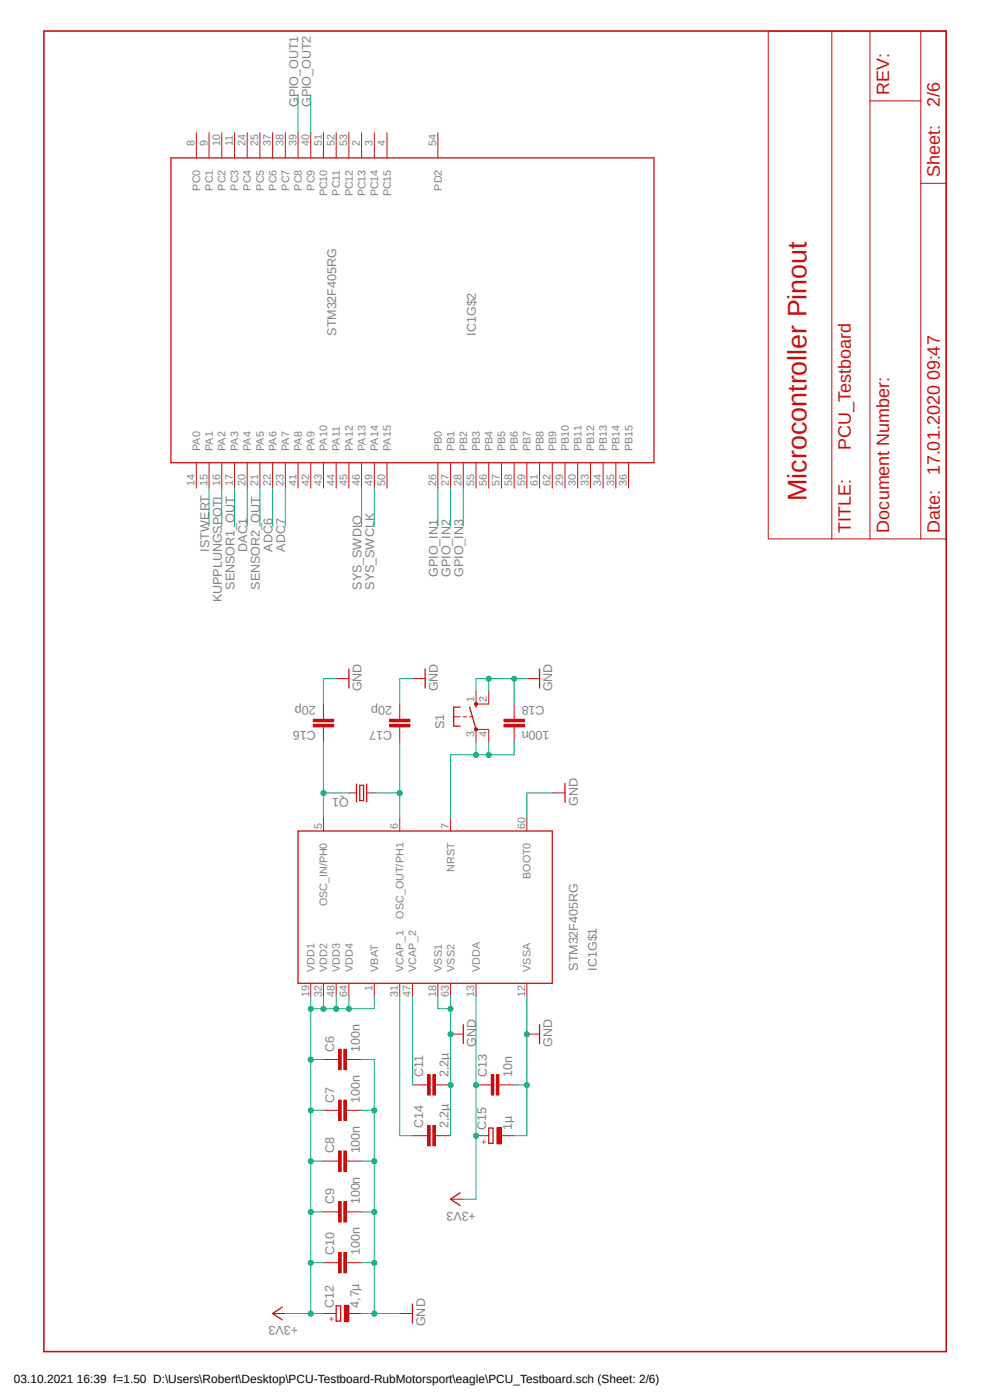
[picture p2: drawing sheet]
<svg xmlns="http://www.w3.org/2000/svg" width="297mm" height="420mm" viewBox="0 0 297 420" stroke-linecap="round" stroke-linejoin="round" font-family="sans-serif">
<path d="M12.7 8.8l271.7 397.5M284.4 8.8l-271.7 397.5" fill="none" stroke="#fff" stroke-width=".3"/>
<path d="M13.2 9.3h270.4v396.2h-270.4z" fill="none" stroke="#c90d0c" stroke-width=".47"/>
<g fill="none" stroke="#c90d0c" stroke-width=".3">
<path d="M230.3 9.3h53.3v152.4h-53.3zM249.3 9.3v152.4M260.7 9.3v152.4M276 9.3v152.4M58.8 39.8v7.6M62.7 39.8v7.6M66.5 39.8v7.6M70.3 39.8v7.6M74.1 39.8v7.6M77.9 39.8v7.6M81.7 39.8v7.6M85.5 39.8v7.6"/>
<path d="M89.3 39.8v7.6M93.1 39.8v7.6M96.9 39.8v7.6M100.8 39.8v7.6M104.6 39.8v7.6M108.4 39.8v7.6M112.2 39.8v7.6M116 39.8v7.6M131.2 39.8v7.6M260.7 30.3h15.3M276 55h7.6M58.8 138.8v7.6"/>
<path d="M62.7 138.8v7.6M66.5 138.8v7.6M70.3 138.8v7.6M74.1 138.8v7.6M77.9 138.8v7.6M81.7 138.8v7.6M85.5 138.8v7.6M89.3 138.8v7.6M93.1 138.8v7.6M96.9 138.8v7.6M100.8 138.8v7.6M104.6 138.8v7.6"/>
<path d="M108.4 138.8v7.6M112.2 138.8v7.6M116 138.8v7.6M131.2 138.8v7.6M135 138.8v7.6M138.9 138.8v7.6M142.7 138.8v7.6M146.5 138.8v7.6M150.3 138.8v7.6M154.1 138.8v7.6M157.9 138.8v7.6M161.7 138.8v7.6"/>
<path d="M165.5 138.8v7.6M169.3 138.8v7.6M173.1 138.8v7.6M177 138.8v7.6M180.8 138.8v7.6M184.6 138.8v7.6M188.4 138.8v7.6M96.9 245.5v3.8M119.8 245.5v3.8M135 245.5v3.8M157.9 245.5v3.8M93.1 295v3.8"/>
<path d="M96.9 295v3.8M100.8 295v3.8M104.6 295v3.8M112.2 295v3.8M119.8 295v3.8M123.6 295v3.8M131.2 295v3.8M135 295v3.8M142.7 295v3.8M157.9 295v3.8M100.8 317.8h.7M103.8 317.8h.8"/>
</g>
<path d="M51.2 47.4h144.8v91.4h-144.8zM89.3 249.3h76.2v45.7h-76.2z" fill="none" stroke="#c90d0c" stroke-width=".38"/>
<path d="M103 314.8h.8v6.1h-.8z" fill-rule="evenodd" fill="#c90d0c"/>
<path d="M103 314.8h.8v6.1h-.8z" fill="none" stroke="#c90d0c" stroke-width=".3"/>
<path d="M101.5 314.8h.8v6.1h-.8z" fill-rule="evenodd" fill="#c90d0c"/>
<path d="M96.9 317.8h3.9M101.5 314.8h.8v6.1h-.8zM104.6 317.8h3.8M100.8 333.1h.7M103.8 333.1h.8" fill="none" stroke="#c90d0c" stroke-width=".3"/>
<path d="M103 330h.8v6.1h-.8z" fill-rule="evenodd" fill="#c90d0c"/>
<path d="M103 330h.8v6.1h-.8z" fill="none" stroke="#c90d0c" stroke-width=".3"/>
<path d="M101.5 330h.8v6.1h-.8z" fill-rule="evenodd" fill="#c90d0c"/>
<path d="M96.9 333.1h3.9M101.5 330h.8v6.1h-.8zM104.6 333.1h3.8M100.8 348.3h.7M103.8 348.3h.8" fill="none" stroke="#c90d0c" stroke-width=".3"/>
<path d="M103 345.3h.8v6.1h-.8z" fill-rule="evenodd" fill="#c90d0c"/>
<path d="M103 345.3h.8v6.1h-.8z" fill="none" stroke="#c90d0c" stroke-width=".3"/>
<path d="M101.5 345.3h.8v6.1h-.8z" fill-rule="evenodd" fill="#c90d0c"/>
<path d="M96.9 348.3h3.9M101.5 345.3h.8v6.1h-.8zM104.6 348.3h3.8M100.8 363.6h.7M103.8 363.6h.8" fill="none" stroke="#c90d0c" stroke-width=".3"/>
<path d="M103 360.5h.8v6.1h-.8z" fill-rule="evenodd" fill="#c90d0c"/>
<path d="M103 360.5h.8v6.1h-.8z" fill="none" stroke="#c90d0c" stroke-width=".3"/>
<path d="M101.5 360.5h.8v6.1h-.8z" fill-rule="evenodd" fill="#c90d0c"/>
<path d="M96.9 363.6h3.9M100.8 378.8h.7M101.5 360.5h.8v6.1h-.8zM103.8 378.8h.8M104.6 363.6h3.8" fill="none" stroke="#c90d0c" stroke-width=".3"/>
<path d="M103 375.8h.8v6h-.8z" fill-rule="evenodd" fill="#c90d0c"/>
<path d="M103 375.8h.8v6h-.8z" fill="none" stroke="#c90d0c" stroke-width=".3"/>
<path d="M101.5 375.8h.8v6h-.8z" fill-rule="evenodd" fill="#c90d0c"/>
<path d="M96.9 378.8h3.9M101.5 375.8h.8v6h-.8zM104.6 378.8h3.8" fill="none" stroke="#c90d0c" stroke-width=".3"/>
<path d="M100.8 391.8h1.3v4.5h-1.3z" fill="none" stroke="#c90d0c" stroke-width=".38"/>
<path d="M103.2 391.6h1.4v4.9h-1.4z" fill-rule="evenodd" fill="#c90d0c"/>
<path d="M127.4 325.5h.8M130.5 325.5h.7M81.7 394h3.8M96.9 394h3.9M103.2 391.6h1.4v4.9h-1.4zM104.6 394h3.8M119.8 394h3.8" fill="none" stroke="#c90d0c" stroke-width=".3"/>
<path d="M84.6 392.1l-2.9 1.9 2.9 1.9M123.6 391.2v5.7" fill="none" stroke="#c90d0c" stroke-width=".38"/>
<path d="M129.7 322.4h.8v6.1h-.8z" fill-rule="evenodd" fill="#c90d0c"/>
<path d="M129.7 322.4h.8v6.1h-.8z" fill="none" stroke="#c90d0c" stroke-width=".3"/>
<path d="M128.2 322.4h.7v6.1h-.7z" fill-rule="evenodd" fill="#c90d0c"/>
<path d="M123.6 325.5h3.8M128.2 322.4h.7v6.1h-.7zM131.2 325.5h3.8M127.4 340.7h.8M130.5 340.7h.7" fill="none" stroke="#c90d0c" stroke-width=".3"/>
<path d="M129.7 337.7h.8v6h-.8z" fill-rule="evenodd" fill="#c90d0c"/>
<path d="M129.7 337.7h.8v6h-.8z" fill="none" stroke="#c90d0c" stroke-width=".3"/>
<path d="M128.2 337.7h.7v6h-.7z" fill-rule="evenodd" fill="#c90d0c"/>
<path d="M135 310.2h3.9M128.2 337.7h.7v6h-.7zM146.5 325.5h.7M149.5 325.5h.8M123.6 340.7h3.8M131.2 340.7h3.8" fill="none" stroke="#c90d0c" stroke-width=".3"/>
<path d="M138.9 307.4v5.7" fill="none" stroke="#c90d0c" stroke-width=".38"/>
<path d="M148.8 322.4h.7v6.1h-.7z" fill-rule="evenodd" fill="#c90d0c"/>
<path d="M148.8 322.4h.7v6.1h-.7z" fill="none" stroke="#c90d0c" stroke-width=".3"/>
<path d="M147.2 322.4h.8v6.1h-.8z" fill-rule="evenodd" fill="#c90d0c"/>
<path d="M142.7 325.5h3.8M147.2 322.4h.8v6.1h-.8zM150.3 325.5h3.8" fill="none" stroke="#c90d0c" stroke-width=".3"/>
<path d="M146.5 338.4h1.3v4.6h-1.3z" fill="none" stroke="#c90d0c" stroke-width=".38"/>
<path d="M148.9 338.2h1.4v5h-1.4z" fill-rule="evenodd" fill="#c90d0c"/>
<path d="M96.9 215v.8M96.9 218.1v.7M100.8 203.6h3.8M123.6 203.6h3.8M104.6 237.9h2.2M109.9 237.9h2.3M157.9 310.2h3.8M148.9 338.2h1.4v5h-1.4zM135 359.7h3.9M142.7 340.7h3.8M150.3 340.7h3.8" fill="none" stroke="#c90d0c" stroke-width=".3"/>
<path d="M104.6 200.7v5.7M127.4 200.7v5.7M106.8 235.2v5.3M107.8 235.6h1.2v4.6h-1.2zM109.9 235.2v5.3M161.7 307.4v5.7M137.9 357.8l-2.9 1.9 2.9 2" fill="none" stroke="#c90d0c" stroke-width=".38"/>
<path d="M93.9 215.8h6.1v.7h-6.1z" fill-rule="evenodd" fill="#c90d0c"/>
<path d="M93.9 215.8h6.1v.7h-6.1z" fill="none" stroke="#c90d0c" stroke-width=".3"/>
<path d="M93.9 217.3h6.1v.8h-6.1z" fill-rule="evenodd" fill="#c90d0c"/>
<path d="M93.9 217.3h6.1v.8h-6.1zM96.9 211.2v3.8M96.9 218.8v3.8M119.8 215v.8M119.8 218.1v.7" fill="none" stroke="#c90d0c" stroke-width=".3"/>
<path d="M116.8 215.8h6.1v.7h-6.1z" fill-rule="evenodd" fill="#c90d0c"/>
<path d="M116.8 215.8h6.1v.7h-6.1z" fill="none" stroke="#c90d0c" stroke-width=".3"/>
<path d="M116.8 217.3h6.1v.8h-6.1z" fill-rule="evenodd" fill="#c90d0c"/>
<path d="M116.8 217.3h6.1v.8h-6.1zM119.8 211.2v3.8M119.8 218.8v3.8M136 215h1.9M138.9 215h.9M140.8 215h.9M142.7 211.2h3.8M142.7 218.8h3.8M157.9 203.6h3.8" fill="none" stroke="#c90d0c" stroke-width=".3"/>
<path d="M137.9 212.1h-1.9v5.7h1.9M140.8 212.1l1.9 6.7M142.7 211.2v.9M161.7 200.7v5.7" fill="none" stroke="#c90d0c" stroke-width=".38"/>
<path d="M142.3 218.4h.7l.2 .4-.2 .4h-.7l-.1-.4z" fill-rule="evenodd" fill="#c90d0c"/>
<path d="M142.3 218.4h.7l.2 .4-.2 .4h-.7l-.1-.4z" fill="none" stroke="#c90d0c" stroke-width=".3"/>
<circle cx="142.6" cy="211.2" r=".48" fill="#c90d0c"/>
<g fill="none" stroke="#c90d0c" stroke-width=".3">
<path d="M142.7 207.4v3.8M142.7 218.8v3.8M146.5 207.4v3.8M146.5 218.8v3.8M154.1 215v.8M154.1 218.1v.7"/>
<circle cx="142.6" cy="211.2" r=".48"/>
</g>
<path d="M151 217.3h6.1v.8h-6.1z" fill-rule="evenodd" fill="#c90d0c"/>
<path d="M151 217.3h6.1v.8h-6.1z" fill="none" stroke="#c90d0c" stroke-width=".3"/>
<path d="M151 215.8h6.1v.7h-6.1z" fill-rule="evenodd" fill="#c90d0c"/>
<path d="M151 215.8h6.1v.7h-6.1zM154.1 211.2v3.8M154.1 218.8v3.8M165.5 237.9h3.8" fill="none" stroke="#c90d0c" stroke-width=".3"/>
<path d="M169.3 235v5.7" fill="none" stroke="#c90d0c" stroke-width=".38"/>
<path d="M108.4 146.4v11.5M112.2 146.4v11.5M93.1 378.8v15.2M85.5 394h11.4" fill="none" stroke="#0dab76" stroke-width=".3"/>
<circle cx="93.1" cy="394.1" r=".76" fill="#0dab76"/>
<g fill="none" stroke="#0dab76" stroke-width=".3">
<path d="M93.1 298.8v80M93.1 317.8h3.8"/>
<circle cx="93.1" cy="394.1" r=".76"/>
</g>
<circle cx="93.1" cy="317.9" r=".76" fill="#0dab76"/>
<g fill="none" stroke="#0dab76" stroke-width=".3">
<path d="M93.1 333.1h3.8"/>
<circle cx="93.1" cy="317.9" r=".76"/>
</g>
<circle cx="93.1" cy="333.1" r=".76" fill="#0dab76"/>
<g fill="none" stroke="#0dab76" stroke-width=".3">
<path d="M93.1 348.3h3.8"/>
<circle cx="93.1" cy="333.1" r=".76"/>
</g>
<circle cx="93.1" cy="348.4" r=".76" fill="#0dab76"/>
<g fill="none" stroke="#0dab76" stroke-width=".3">
<path d="M93.1 363.6h3.8"/>
<circle cx="93.1" cy="348.4" r=".76"/>
</g>
<circle cx="93.1" cy="363.6" r=".76" fill="#0dab76"/>
<g fill="none" stroke="#0dab76" stroke-width=".3">
<path d="M93.1 378.8h3.8"/>
<circle cx="93.1" cy="363.6" r=".76"/>
</g>
<circle cx="93.1" cy="378.8" r=".76" fill="#0dab76"/>
<g fill="none" stroke="#0dab76" stroke-width=".3">
<path d="M93.1 302.6h3.8"/>
<circle cx="93.1" cy="378.8" r=".76"/>
</g>
<circle cx="93.1" cy="302.6" r=".76" fill="#0dab76"/>
<g fill="none" stroke="#0dab76" stroke-width=".3">
<path d="M96.9 298.8v3.8h3.9"/>
<circle cx="93.1" cy="302.6" r=".76"/>
</g>
<circle cx="96.9" cy="302.6" r=".76" fill="#0dab76"/>
<g fill="none" stroke="#0dab76" stroke-width=".3">
<path d="M100.8 298.8v3.8h3.8"/>
<circle cx="96.9" cy="302.6" r=".76"/>
</g>
<circle cx="100.8" cy="302.6" r=".76" fill="#0dab76"/>
<g fill="none" stroke="#0dab76" stroke-width=".3">
<path d="M104.6 298.8v3.8h7.6"/>
<circle cx="100.8" cy="302.6" r=".76"/>
</g>
<circle cx="104.6" cy="302.6" r=".76" fill="#0dab76"/>
<g fill="none" stroke="#0dab76" stroke-width=".3">
<path d="M112.2 298.8v3.8M142.7 298.8v41.9"/>
<circle cx="104.6" cy="302.6" r=".76"/>
</g>
<circle cx="142.7" cy="325.5" r=".76" fill="#0dab76"/>
<g fill="none" stroke="#0dab76" stroke-width=".3">
<path d="M142.7 340.7v19"/>
<circle cx="142.7" cy="325.5" r=".76"/>
</g>
<circle cx="142.7" cy="340.7" r=".76" fill="#0dab76"/>
<g fill="none" stroke="#0dab76" stroke-width=".3">
<path d="M138.9 359.7h3.8M108.4 378.8h3.8v15.2M108.4 394h11.4"/>
<circle cx="142.7" cy="340.7" r=".76"/>
</g>
<circle cx="112.2" cy="394.1" r=".76" fill="#0dab76"/>
<g fill="none" stroke="#0dab76" stroke-width=".3">
<path d="M112.2 363.6v15.2"/>
<circle cx="112.2" cy="394.1" r=".76"/>
</g>
<circle cx="112.2" cy="378.8" r=".76" fill="#0dab76"/>
<g fill="none" stroke="#0dab76" stroke-width=".3">
<path d="M108.4 317.8h3.8v45.8M108.4 333.1h3.8"/>
<circle cx="112.2" cy="378.8" r=".76"/>
</g>
<circle cx="112.2" cy="333.1" r=".76" fill="#0dab76"/>
<g fill="none" stroke="#0dab76" stroke-width=".3">
<path d="M108.4 348.3h3.8"/>
<circle cx="112.2" cy="333.1" r=".76"/>
</g>
<circle cx="112.2" cy="348.4" r=".76" fill="#0dab76"/>
<g fill="none" stroke="#0dab76" stroke-width=".3">
<path d="M108.4 363.6h3.8"/>
<circle cx="112.2" cy="348.4" r=".76"/>
</g>
<circle cx="112.2" cy="363.6" r=".76" fill="#0dab76"/>
<g fill="none" stroke="#0dab76" stroke-width=".3">
<path d="M135 310.2v30.5"/>
<circle cx="112.2" cy="363.6" r=".76"/>
</g>
<circle cx="135" cy="325.5" r=".76" fill="#0dab76"/>
<g fill="none" stroke="#0dab76" stroke-width=".3">
<path d="M135 302.6v7.6"/>
<circle cx="135" cy="325.5" r=".76"/>
</g>
<circle cx="135" cy="310.3" r=".76" fill="#0dab76"/>
<g fill="none" stroke="#0dab76" stroke-width=".3">
<path d="M131.2 298.8v3.8h3.8v-3.8"/>
<circle cx="135" cy="310.3" r=".76"/>
</g>
<circle cx="135" cy="302.6" r=".76" fill="#0dab76"/>
<g fill="none" stroke="#0dab76" stroke-width=".3">
<path d="M157.9 298.8v41.9h-3.8M154.1 325.5h3.8"/>
<circle cx="135" cy="302.6" r=".76"/>
</g>
<circle cx="157.9" cy="325.5" r=".76" fill="#0dab76"/>
<circle cx="157.9" cy="325.5" r=".76" fill="none" stroke="#0dab76" stroke-width=".3"/>
<circle cx="157.9" cy="310.3" r=".76" fill="#0dab76"/>
<g fill="none" stroke="#0dab76" stroke-width=".3">
<path d="M100.8 203.6h-3.9v7.6M123.6 203.6h-3.8v7.6M146.5 203.6v3.8M157.9 203.6h-15.2v3.8"/>
<circle cx="157.9" cy="310.3" r=".76"/>
</g>
<circle cx="146.5" cy="203.6" r=".76" fill="#0dab76"/>
<g fill="none" stroke="#0dab76" stroke-width=".3">
<path d="M154.1 203.6v7.6"/>
<circle cx="146.5" cy="203.6" r=".76"/>
</g>
<circle cx="154.1" cy="203.6" r=".76" fill="#0dab76"/>
<g fill="none" stroke="#0dab76" stroke-width=".3">
<path d="M96.9 237.9h7.7M96.9 222.6v22.9M165.5 237.9h-7.6v7.6M119.8 298.8v41.9h3.8M123.6 298.8v26.7"/>
<circle cx="154.1" cy="203.6" r=".76"/>
</g>
<circle cx="96.9" cy="237.9" r=".76" fill="#0dab76"/>
<g fill="none" stroke="#0dab76" stroke-width=".3">
<path d="M112.2 237.9h7.6M119.8 222.6v22.9"/>
<circle cx="96.9" cy="237.9" r=".76"/>
</g>
<circle cx="119.8" cy="237.9" r=".76" fill="#0dab76"/>
<g fill="none" stroke="#0dab76" stroke-width=".3">
<path d="M142.7 222.6v3.8M146.5 226.4h-11.5v19.1"/>
<circle cx="119.8" cy="237.9" r=".76"/>
</g>
<circle cx="142.7" cy="226.5" r=".76" fill="#0dab76"/>
<g fill="none" stroke="#0dab76" stroke-width=".3">
<path d="M146.5 222.6v3.8h7.6v-3.8"/>
<circle cx="142.7" cy="226.5" r=".76"/>
</g>
<circle cx="146.5" cy="226.5" r=".76" fill="#0dab76"/>
<g fill="none" stroke="#0dab76" stroke-width=".3">
<path d="M89.3 28.4v11.4M93.1 28.4v11.4M62.7 146.4v11.5M66.5 146.4v11.5M70.3 146.4v11.5M74.1 146.4v11.5M77.9 146.4v11.5M81.7 146.4v11.5M85.5 146.4v11.5M131.2 146.4v11.5M135 146.4v11.5M138.9 146.4v11.5"/>
<circle cx="146.5" cy="226.5" r=".76"/>
</g>
<text font-size="8" fill="#c90d0c" x="241.7" y="150.2" transform="rotate(-90 241.7 150.2)">Microcontroller Pinout</text>
<g font-size="5.4" fill="#c90d0c">
<text x="266.4" y="28.4" transform="rotate(-90 266.4 28.4)">REV:</text>
<text x="281.7" y="32.2" transform="rotate(-90 281.7 32.2)">2/6</text>
<text x="281.7" y="53.1" transform="rotate(-90 281.7 53.1)">Sheet:</text>
<text x="255" y="135" transform="rotate(-90 255 135)">PCU_Testboard</text>
<text x="281.7" y="142.6" transform="rotate(-90 281.7 142.6)">17.01.2020 09:47</text>
<text x="255" y="159.8" transform="rotate(-90 255 159.8)">TITLE:</text>
<text x="266.4" y="159.8" transform="rotate(-90 266.4 159.8)">Document Number:</text>
<text x="281.7" y="159.8" transform="rotate(-90 281.7 159.8)">Date:</text>
</g>
<g font-size="3.8" fill="#808080">
<text x="89.3" y="32.2" transform="rotate(-90 89.3 32.2)">GPIO_OUT1</text>
<text x="93.1" y="32.2" transform="rotate(-90 93.1 32.2)">GPIO_OUT2</text>
<text x="100.8" y="100.7" transform="rotate(-90 100.8 100.7)">STM32F405RG</text>
<text x="142.7" y="100.7" transform="rotate(-90 142.7 100.7)">IC1G$2</text>
<text x="62.7" y="165.5" transform="rotate(-90 62.7 165.5)">ISTWERT</text>
<text x="74.1" y="165.5" transform="rotate(-90 74.1 165.5)">DAC1</text>
<text x="81.7" y="165.5" transform="rotate(-90 81.7 165.5)">ADC6</text>
<text x="85.5" y="165.5" transform="rotate(-90 85.5 165.5)">ADC7</text>
<text x="131.2" y="173.1" transform="rotate(-90 131.2 173.1)">GPIO_IN1</text>
<text x="135" y="173.1" transform="rotate(-90 135 173.1)">GPIO_IN2</text>
<text x="138.9" y="173.1" transform="rotate(-90 138.9 173.1)">GPIO_IN3</text>
<text x="70.3" y="176.9" transform="rotate(-90 70.3 176.9)">SENSOR1_OUT</text>
<text x="77.9" y="176.9" transform="rotate(-90 77.9 176.9)">SENSOR2_OUT</text>
<text x="108.4" y="176.9" transform="rotate(-90 108.4 176.9)">SYS_SWDIO</text>
<text x="112.2" y="176.9" transform="rotate(-90 112.2 176.9)">SYS_SWCLK</text>
<text x="66.5" y="180.7" transform="rotate(-90 66.5 180.7)">KUPPLUNGSPOTI</text>
<text x="108.4" y="207.4" transform="rotate(-90 108.4 207.4)">GND</text>
<text x="131.2" y="207.4" transform="rotate(-90 131.2 207.4)">GND</text>
<text x="165.5" y="207.4" transform="rotate(-90 165.5 207.4)">GND</text>
<text x="94.7" y="211.7" transform="rotate(-180 94.7 211.7)">20p</text>
<text x="117.5" y="211.7" transform="rotate(-180 117.5 211.7)">20p</text>
<text x="163.2" y="211.7" transform="rotate(-180 163.2 211.7)">C18</text>
<text x="94.7" y="219.4" transform="rotate(-180 94.7 219.4)">C16</text>
<text x="117.5" y="219.4" transform="rotate(-180 117.5 219.4)">C17</text>
<text x="133.1" y="218.8" transform="rotate(-90 133.1 218.8)">S1</text>
<text x="164.7" y="219.4" transform="rotate(-180 164.7 219.4)">100n</text>
<text x="104.6" y="239.4" transform="rotate(-180 104.6 239.4)">Q1</text>
<text x="173.1" y="241.7" transform="rotate(-90 173.1 241.7)">GND</text>
<text x="173.1" y="291.2" transform="rotate(-90 173.1 291.2)">STM32F405RG</text>
<text x="178.9" y="291.2" transform="rotate(-90 178.9 291.2)">IC1G$1</text>
<text x="100.2" y="315.5" transform="rotate(-90 100.2 315.5)">C6</text>
<text x="107.8" y="315.5" transform="rotate(-90 107.8 315.5)">100n</text>
<text x="142.7" y="314" transform="rotate(-90 142.7 314)">GND</text>
<text x="165.5" y="314" transform="rotate(-90 165.5 314)">GND</text>
<text x="126.8" y="323.2" transform="rotate(-90 126.8 323.2)">C11</text>
<text x="134.4" y="323.2" transform="rotate(-90 134.4 323.2)">2,2µ</text>
<text x="145.9" y="323.2" transform="rotate(-90 145.9 323.2)">C13</text>
<text x="153.5" y="323.2" transform="rotate(-90 153.5 323.2)">10n</text>
<text x="100.2" y="330.8" transform="rotate(-90 100.2 330.8)">C7</text>
<text x="107.8" y="330.8" transform="rotate(-90 107.8 330.8)">100n</text>
<text x="126.8" y="338.4" transform="rotate(-90 126.8 338.4)">C14</text>
<text x="134.4" y="338.4" transform="rotate(-90 134.4 338.4)">2,2µ</text>
<text x="145.8" y="339" transform="rotate(-90 145.8 339)">C15</text>
<text x="153.4" y="339" transform="rotate(-90 153.4 339)">1µ</text>
<text x="100.2" y="346" transform="rotate(-90 100.2 346)">C8</text>
<text x="107.8" y="346" transform="rotate(-90 107.8 346)">100n</text>
<text x="100.2" y="361.3" transform="rotate(-90 100.2 361.3)">C9</text>
<text x="107.8" y="361.3" transform="rotate(-90 107.8 361.3)">100n</text>
<text x="142.7" y="363.6" transform="rotate(-180 142.7 363.6)">+3V3</text>
<text x="100.2" y="376.5" transform="rotate(-90 100.2 376.5)">C10</text>
<text x="107.8" y="376.5" transform="rotate(-90 107.8 376.5)">100n</text>
<text x="100" y="392.3" transform="rotate(-90 100 392.3)">C12</text>
<text x="107.7" y="392.3" transform="rotate(-90 107.7 392.3)">4,7µ</text>
<text x="89.3" y="397.8" transform="rotate(-180 89.3 397.8)">+3V3</text>
<text x="127.4" y="397.8" transform="rotate(-90 127.4 397.8)">GND</text>
</g>
<text font-size="3.6" x="4.2" y="415">03.10.2021 16:39 f=1.50 D:\Users\Robert\Desktop\PCU-Testboard-RubMotorsport\eagle\PCU_Testboard.sch (Sheet: 2/6)</text>
<g font-size="3.2" fill="#808080">
<text x="58.3" y="43.9" transform="rotate(-90 58.3 43.9)">8</text>
<text x="62.1" y="43.9" transform="rotate(-90 62.1 43.9)">9</text>
<text x="66" y="43.9" transform="rotate(-90 66 43.9)">10</text>
<text x="69.8" y="43.9" transform="rotate(-90 69.8 43.9)">11</text>
<text x="73.6" y="43.9" transform="rotate(-90 73.6 43.9)">24</text>
<text x="77.4" y="43.9" transform="rotate(-90 77.4 43.9)">25</text>
<text x="81.2" y="43.9" transform="rotate(-90 81.2 43.9)">37</text>
<text x="85" y="43.9" transform="rotate(-90 85 43.9)">38</text>
<text x="88.8" y="43.9" transform="rotate(-90 88.8 43.9)">39</text>
<text x="92.6" y="43.9" transform="rotate(-90 92.6 43.9)">40</text>
<text x="96.4" y="43.9" transform="rotate(-90 96.4 43.9)">51</text>
<text x="100.2" y="43.9" transform="rotate(-90 100.2 43.9)">52</text>
<text x="104.1" y="43.9" transform="rotate(-90 104.1 43.9)">53</text>
<text x="107.8" y="43.9" transform="rotate(-90 107.8 43.9)">2</text>
<text x="111.6" y="43.9" transform="rotate(-90 111.6 43.9)">3</text>
<text x="115.4" y="43.9" transform="rotate(-90 115.4 43.9)">4</text>
<text x="130.7" y="43.9" transform="rotate(-90 130.7 43.9)">54</text>
<text x="60" y="57.1" transform="rotate(-90 60 57.1)">PC0</text>
<text x="63.8" y="57.1" transform="rotate(-90 63.8 57.1)">PC1</text>
<text x="67.6" y="57.1" transform="rotate(-90 67.6 57.1)">PC2</text>
<text x="71.4" y="57.1" transform="rotate(-90 71.4 57.1)">PC3</text>
<text x="75.2" y="57.1" transform="rotate(-90 75.2 57.1)">PC4</text>
<text x="79" y="57.1" transform="rotate(-90 79 57.1)">PC5</text>
<text x="82.8" y="57.1" transform="rotate(-90 82.8 57.1)">PC6</text>
<text x="86.7" y="57.1" transform="rotate(-90 86.7 57.1)">PC7</text>
<text x="90.5" y="57.1" transform="rotate(-90 90.5 57.1)">PC8</text>
<text x="94.3" y="57.1" transform="rotate(-90 94.3 57.1)">PC9</text>
<text x="98.1" y="58.9" transform="rotate(-90 98.1 58.9)">PC10</text>
<text x="101.9" y="58.7" transform="rotate(-90 101.9 58.7)">PC11</text>
<text x="105.7" y="58.9" transform="rotate(-90 105.7 58.9)">PC12</text>
<text x="109.5" y="58.9" transform="rotate(-90 109.5 58.9)">PC13</text>
<text x="113.3" y="58.9" transform="rotate(-90 113.3 58.9)">PC14</text>
<text x="117.1" y="58.9" transform="rotate(-90 117.1 58.9)">PC15</text>
<text x="132.4" y="57.1" transform="rotate(-90 132.4 57.1)">PD2</text>
<text x="60" y="135.3" transform="rotate(-90 60 135.3)">PA0</text>
<text x="63.8" y="135.3" transform="rotate(-90 63.8 135.3)">PA1</text>
<text x="67.6" y="135.3" transform="rotate(-90 67.6 135.3)">PA2</text>
<text x="71.4" y="135.3" transform="rotate(-90 71.4 135.3)">PA3</text>
<text x="75.2" y="135.3" transform="rotate(-90 75.2 135.3)">PA4</text>
<text x="79" y="135.3" transform="rotate(-90 79 135.3)">PA5</text>
<text x="82.8" y="135.3" transform="rotate(-90 82.8 135.3)">PA6</text>
<text x="86.7" y="135.3" transform="rotate(-90 86.7 135.3)">PA7</text>
<text x="90.5" y="135.3" transform="rotate(-90 90.5 135.3)">PA8</text>
<text x="94.3" y="135.3" transform="rotate(-90 94.3 135.3)">PA9</text>
<text x="98.1" y="135.3" transform="rotate(-90 98.1 135.3)">PA10</text>
<text x="101.9" y="135.3" transform="rotate(-90 101.9 135.3)">PA11</text>
<text x="105.7" y="135.3" transform="rotate(-90 105.7 135.3)">PA12</text>
<text x="109.5" y="135.3" transform="rotate(-90 109.5 135.3)">PA13</text>
<text x="113.3" y="135.3" transform="rotate(-90 113.3 135.3)">PA14</text>
<text x="117.1" y="135.3" transform="rotate(-90 117.1 135.3)">PA15</text>
<text x="132.4" y="135.3" transform="rotate(-90 132.4 135.3)">PB0</text>
<text x="136.2" y="135.3" transform="rotate(-90 136.2 135.3)">PB1</text>
<text x="140" y="135.3" transform="rotate(-90 140 135.3)">PB2</text>
<text x="143.8" y="135.3" transform="rotate(-90 143.8 135.3)">PB3</text>
<text x="147.6" y="135.3" transform="rotate(-90 147.6 135.3)">PB4</text>
<text x="151.4" y="135.3" transform="rotate(-90 151.4 135.3)">PB5</text>
<text x="155.2" y="135.3" transform="rotate(-90 155.2 135.3)">PB6</text>
<text x="159" y="135.3" transform="rotate(-90 159 135.3)">PB7</text>
<text x="162.9" y="135.3" transform="rotate(-90 162.9 135.3)">PB8</text>
<text x="166.7" y="135.3" transform="rotate(-90 166.7 135.3)">PB9</text>
<text x="170.5" y="135.3" transform="rotate(-90 170.5 135.3)">PB10</text>
<text x="174.3" y="135.3" transform="rotate(-90 174.3 135.3)">PB11</text>
<text x="178.1" y="135.3" transform="rotate(-90 178.1 135.3)">PB12</text>
<text x="181.9" y="135.3" transform="rotate(-90 181.9 135.3)">PB13</text>
<text x="185.7" y="135.3" transform="rotate(-90 185.7 135.3)">PB14</text>
<text x="189.5" y="135.3" transform="rotate(-90 189.5 135.3)">PB15</text>
<text x="58.3" y="145.9" transform="rotate(-90 58.3 145.9)">14</text>
<text x="62.1" y="145.9" transform="rotate(-90 62.1 145.9)">15</text>
<text x="66" y="145.9" transform="rotate(-90 66 145.9)">16</text>
<text x="69.8" y="145.9" transform="rotate(-90 69.8 145.9)">17</text>
<text x="73.6" y="145.9" transform="rotate(-90 73.6 145.9)">20</text>
<text x="77.4" y="145.9" transform="rotate(-90 77.4 145.9)">21</text>
<text x="81.2" y="145.9" transform="rotate(-90 81.2 145.9)">22</text>
<text x="85" y="145.9" transform="rotate(-90 85 145.9)">23</text>
<text x="88.8" y="145.9" transform="rotate(-90 88.8 145.9)">41</text>
<text x="92.6" y="145.9" transform="rotate(-90 92.6 145.9)">42</text>
<text x="96.4" y="145.9" transform="rotate(-90 96.4 145.9)">43</text>
<text x="100.2" y="145.9" transform="rotate(-90 100.2 145.9)">44</text>
<text x="104.1" y="145.9" transform="rotate(-90 104.1 145.9)">45</text>
<text x="107.8" y="145.9" transform="rotate(-90 107.8 145.9)">46</text>
<text x="111.6" y="145.9" transform="rotate(-90 111.6 145.9)">49</text>
<text x="115.4" y="145.9" transform="rotate(-90 115.4 145.9)">50</text>
<text x="130.7" y="145.9" transform="rotate(-90 130.7 145.9)">26</text>
<text x="134.5" y="145.9" transform="rotate(-90 134.5 145.9)">27</text>
<text x="138.3" y="145.9" transform="rotate(-90 138.3 145.9)">28</text>
<text x="142.1" y="145.9" transform="rotate(-90 142.1 145.9)">55</text>
<text x="145.9" y="145.9" transform="rotate(-90 145.9 145.9)">56</text>
<text x="149.7" y="145.9" transform="rotate(-90 149.7 145.9)">57</text>
<text x="153.5" y="145.9" transform="rotate(-90 153.5 145.9)">58</text>
<text x="157.4" y="145.9" transform="rotate(-90 157.4 145.9)">59</text>
<text x="161.2" y="145.9" transform="rotate(-90 161.2 145.9)">61</text>
<text x="165" y="145.9" transform="rotate(-90 165 145.9)">62</text>
<text x="168.8" y="145.9" transform="rotate(-90 168.8 145.9)">29</text>
<text x="172.6" y="145.9" transform="rotate(-90 172.6 145.9)">30</text>
<text x="176.4" y="145.9" transform="rotate(-90 176.4 145.9)">33</text>
<text x="180.2" y="145.9" transform="rotate(-90 180.2 145.9)">34</text>
<text x="184" y="145.9" transform="rotate(-90 184 145.9)">35</text>
<text x="187.8" y="145.9" transform="rotate(-90 187.8 145.9)">36</text>
<text x="142.1" y="210.6" transform="rotate(-90 142.1 210.6)">1</text>
<text x="145.9" y="210.6" transform="rotate(-90 145.9 210.6)">2</text>
<text x="142.1" y="221.1" transform="rotate(-90 142.1 221.1)">3</text>
<text x="145.9" y="221.1" transform="rotate(-90 145.9 221.1)">4</text>
<text x="96.4" y="248.7" transform="rotate(-90 96.4 248.7)">5</text>
<text x="119.3" y="248.7" transform="rotate(-90 119.3 248.7)">6</text>
<text x="134.5" y="248.7" transform="rotate(-90 134.5 248.7)">7</text>
<text x="157.4" y="248.7" transform="rotate(-90 157.4 248.7)">60</text>
<text x="136.2" y="261.6" transform="rotate(-90 136.2 261.6)">NRST</text>
<text x="159" y="263.7" transform="rotate(-90 159 263.7)">BOOT0</text>
<text x="98.1" y="271.9" transform="rotate(-90 98.1 271.9)">OSC_IN/PH0</text>
<text x="120.9" y="275.5" transform="rotate(-90 120.9 275.5)">OSC_OUT/PH1</text>
<text x="94.3" y="291.5" transform="rotate(-90 94.3 291.5)">VDD1</text>
<text x="98.1" y="291.5" transform="rotate(-90 98.1 291.5)">VDD2</text>
<text x="101.9" y="291.5" transform="rotate(-90 101.9 291.5)">VDD3</text>
<text x="105.7" y="291.5" transform="rotate(-90 105.7 291.5)">VDD4</text>
<text x="113.3" y="291.5" transform="rotate(-90 113.3 291.5)">VBAT</text>
<text x="120.9" y="291.5" transform="rotate(-90 120.9 291.5)">VCAP_1</text>
<text x="124.8" y="291.5" transform="rotate(-90 124.8 291.5)">VCAP_2</text>
<text x="132.4" y="291.5" transform="rotate(-90 132.4 291.5)">VSS1</text>
<text x="136.2" y="291.5" transform="rotate(-90 136.2 291.5)">VSS2</text>
<text x="143.8" y="291.5" transform="rotate(-90 143.8 291.5)">VDDA</text>
<text x="159" y="291.5" transform="rotate(-90 159 291.5)">VSSA</text>
<text x="92.6" y="299.1" transform="rotate(-90 92.6 299.1)">19</text>
<text x="96.4" y="299.1" transform="rotate(-90 96.4 299.1)">32</text>
<text x="100.2" y="299.1" transform="rotate(-90 100.2 299.1)">48</text>
<text x="104.1" y="299.1" transform="rotate(-90 104.1 299.1)">64</text>
<text x="111.6" y="297.3" transform="rotate(-90 111.6 297.3)">1</text>
<text x="119.3" y="299.1" transform="rotate(-90 119.3 299.1)">31</text>
<text x="123.1" y="299.1" transform="rotate(-90 123.1 299.1)">47</text>
<text x="130.7" y="299.1" transform="rotate(-90 130.7 299.1)">18</text>
<text x="134.5" y="299.1" transform="rotate(-90 134.5 299.1)">63</text>
<text x="142.1" y="299.1" transform="rotate(-90 142.1 299.1)">13</text>
<text x="157.4" y="299.1" transform="rotate(-90 157.4 299.1)">12</text>
</g>
<g font-size="2.7" fill="#c90d0c">
<text x="145.8" y="341.6" transform="rotate(-180 145.8 341.6)">+</text>
<text x="100.2" y="394.9" transform="rotate(-180 100.2 394.9)">+</text>
</g>
</svg>
